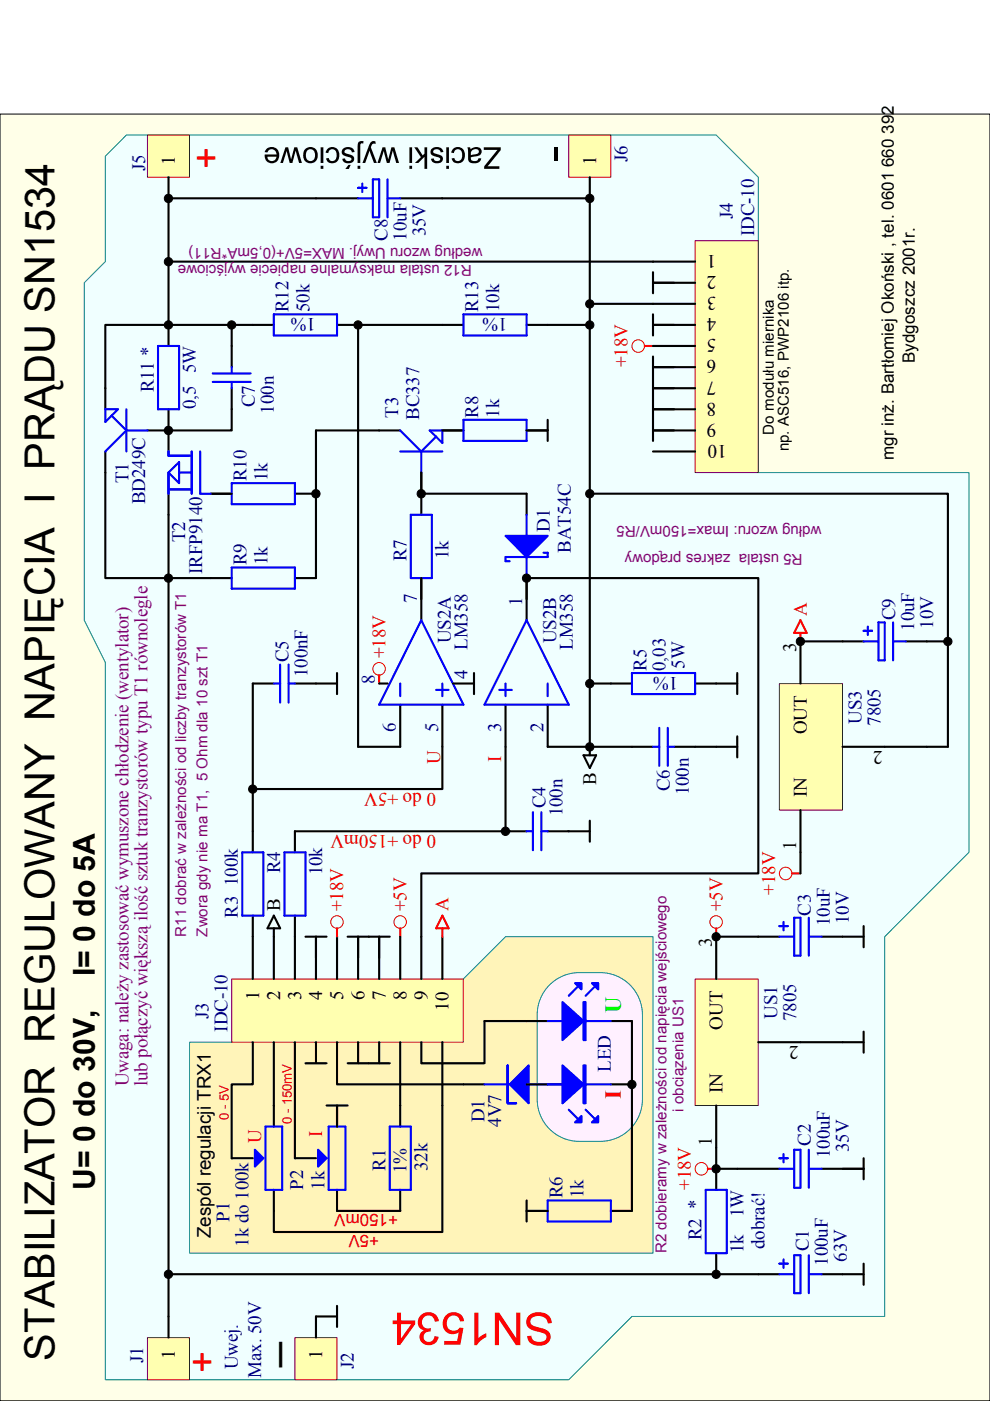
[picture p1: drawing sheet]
<svg xmlns="http://www.w3.org/2000/svg" width="210mm" height="297mm" viewBox="0 0 210 297" stroke-linecap="round" stroke-linejoin="round" font-family="sans-serif">
<path d="M0 24.2h209.9v272.8h-209.9z" fill="#ffffe8"/>
<path d="M0 24.2h209.9v272.8h-209.9z" fill="none" stroke="#000" stroke-width=".21"/>
<path d="M26.8 28.6h125l9 9v62.6h44.6v80.5l-17.8 17.9v80.5h-53.6l-13.4 13.4h-98.3v-152l-4.4-9v-71.5l4.4-4.5v-22.4z" fill-rule="evenodd" fill="#f0ffff"/>
<path d="M26.8 28.6h125l9 9v62.6h44.6v80.5l-17.8 17.9v80.5h-53.6l-13.4 13.4h-98.3v-152l-4.4-9v-71.5l4.4-4.5v-22.4z" fill="none" stroke="#008080" stroke-width=".21"/>
<path d="M40.2 221h58.1v-13.4l8.9-9h31.3v67.1h-98.3z" fill-rule="evenodd" fill="#fff4b9"/>
<path d="M40.2 221h58.1v-13.4l8.9-9h31.3v67.1h-98.3z" fill="none" stroke="#008080" stroke-width=".21"/>
<path d="M116.5 208.8a8.9 8.9 0 0 1 6.3-2.6h4.5a9 9 0 0 1 8.9 9v17.9a8.9 8.9 0 0 1-8.9 8.9h-4.5a8.9 8.9 0 0 1-8.9-8.9v-17.9a9 9 0 0 1 2.6-6.4z" fill-rule="evenodd" fill="#fff0ff"/>
<path d="M116.5 208.8a8.9 8.9 0 0 1 6.3-2.6h4.5a9 9 0 0 1 8.9 9v17.9a8.9 8.9 0 0 1-8.9 8.9h-4.5a8.9 8.9 0 0 1-8.9-8.9v-17.9a9 9 0 0 1 2.6-6.4z" fill="none" stroke="#008080" stroke-width=".21"/>
<g fill="none" stroke="#000" stroke-width=".45">
<path d="M67 42h8.9M84.9 42h8.9M80.4 91.3h4.5M93.8 91.3h4.5M89.3 100.2v8.9M111.7 104.7v4.4M44.7 122.6h4.4M62.5 122.6h4.5M89.3 122.6v8.9M111.7 122.6v8.9M84.9 149.4v8.9M93.8 149.4v8.9"/>
<path d="M107.2 149.4v8.9M116.1 149.4v8.9"/>
</g>
<g fill="none" stroke="#00f" stroke-width=".45">
<path d="M75.9 39.8h1.8M76.8 38.9v1.8M79.1 38h1.3v8.1h-1.3zM82.2 38v8.1M75.9 42h3.2M82.2 42h2.7M84.9 91.3l4.4 4.4M84.9 95.7h8.9M89.3 95.7v4.5M91.1 91.3h2.7v2.6zM92.5 92.6l-3.2 3.1M87.1 109.1h4.5v13.5h-4.5z"/>
<path d="M111.7 109.1v4.5M111.7 118.1v4.5M115.2 117.2h.9v.9h-8.9v.9h.9M49.1 120.3h13.4v4.5h-13.4zM89.3 131.5l9 17.9h-17.9zM111.7 131.5l8.9 17.9h-17.9zM84.9 144.9v2.7M92.5 146.3h2.6M93.8 144.9v2.7M105.9 146.3h2.6M107.2 144.9v2.7M116.1 144.9v2.7"/>
</g>
<path d="M107.2 113.6h8.9l-4.4 4.5z" fill="#00f"/>
<g fill="none" stroke="#00f" stroke-width=".45">
<path d="M58.1 66.6h13.4v4.5h-13.4zM98.3 66.6h13.4v4.5h-13.4zM35.7 95.7v.9h4.9M40.6 95.7v9M42.4 95.7v9h2.3M98.3 89h13.4v4.5h-13.4zM35.7 100.2v4.5M35.7 103.8h4.9M35.7 100.2l2.3-2.2v4.4zM38 100.2h2.6M49.1 102.4h13.4v4.5h-13.4zM107.2 113.6h8.9l-4.4 4.5z"/>
<path d="M134 142.7h13.4v4.5h-13.4zM138.5 158.3h1.3M139.8 154.3v8.1M141.6 158.3h1.3M141.6 154.3v8.1M111.7 176.2h1.3M113 172.2v8.1M114.8 176.2h1.3M114.8 172.2v8.1M165.2 196.4h1.8M165.2 198.6h3.2M166.1 195.5v1.8"/>
<path d="M168.4 194.6h1.3v8h-1.3zM171.5 198.6h2.7M171.5 194.6v8M165.2 245.6h1.8M165.2 247.8h3.2M166.1 244.7v1.8M168.4 243.8h1.3v8h-1.3zM171.5 243.8v8M171.5 247.8h2.7M165.2 267.9h1.8M165.2 270.2h3.2M166.1 267v1.8"/>
<path d="M168.4 266.1h1.3v8.1h-1.3zM171.5 266.1v8.1M171.5 270.2h2.7"/>
</g>
<g fill="none" stroke="#000" stroke-width=".45">
<path d="M67 42h-31.3v26.9M93.8 42h31.3M53.6 68.9h4.5M71.5 68.9h4.4v89.4h9M93.8 68.9h4.5M111.7 68.9h4.4M35.7 91.3v4.4M67 91.3h13.4M93.8 91.3h4.5M111.7 91.3h4.4M35.7 104.7v4.4M44.7 104.7h4.4"/>
<path d="M62.5 104.7h4.5M89.3 104.7h22.4M129.5 144.9h4.5M134 158.3h4.5M142.9 158.3h4.5M147.4 144.9h4.4M107.2 176.2h4.5M116.1 176.2h4.5M160.8 198.6h4.4M174.2 198.6h4.4M156.3 247.8h8.9M174.2 247.8h8.9"/>
<path d="M160.8 270.2h4.4M174.2 270.2h4.4"/>
</g>
<circle cx="151.8" cy="195.5" r="1.33" fill="none" stroke="#f00" stroke-width=".21"/>
<path d="M151.8 196.8v1.8" fill="none" stroke="#f00" stroke-width=".45"/>
<path d="M147.4 207.6h13.4v26.8h-13.4z" fill="#ffffb0"/>
<path d="M147.4 207.6h13.4v26.8h-13.4z" fill="none" stroke="#800000" stroke-width=".21"/>
<path d="M125.1 42v116.3h-9M75.9 68.9h17.9M67 91.3v31.3M35.7 109.1v170M35.7 122.6h9M151.8 198.6v8.9M151.8 234.4v13.4h4.5M160.8 221h8.9" fill="none" stroke="#000" stroke-width=".45"/>
<g fill="none" stroke="#f00" stroke-width=".21">
<circle cx="135.3" cy="73.4" r="1.33"/>
<circle cx="84.8" cy="195.5" r="1.33"/>
</g>
<path d="M136.7 73.4h1.8M84.9 196.8v1.8" fill="none" stroke="#f00" stroke-width=".45"/>
<path d="M147.4 51h13.4v49.2h-13.4z" fill="#ffffb0"/>
<path d="M147.4 51h13.4v49.2h-13.4z" fill="none" stroke="#800000" stroke-width=".21"/>
<g fill="none" stroke="#000" stroke-width=".45">
<path d="M138.5 55.5h8.9M138.5 60h8.9M138.5 64.4h8.9M138.5 68.9h8.9M138.5 73.4h8.9M138.5 77.8h8.9M138.5 82.3h8.9M138.5 86.8h8.9M138.5 91.3h8.9M138.5 95.7h8.9M53.6 144.9h4.5M62.5 144.9h4.5"/>
<path d="M125.1 158.3h8.9M147.4 158.3h4.4M53.6 176.2v4.5M53.6 194.1v4.5M84.9 234.4v4.5M84.9 252.3v4.4M151.8 247.8v4.5M151.8 265.7v4.5"/>
</g>
<path d="M58.1 144.9h1.3M59.4 140.9v8.1M61.2 144.9h1.3M61.2 140.9v8.1M51.4 180.7h4.4v13.4h-4.4zM82.6 238.9h4.5v13.4h-4.5zM149.6 252.3h4.5v13.4h-4.5z" fill="none" stroke="#00f" stroke-width=".45"/>
<path d="M49.1 207.6h49.1v13.3h-49.1z" fill="#ffffb0"/>
<path d="M49.1 207.6h49.1v13.4h-49.1z" fill="none" stroke="#800000" stroke-width=".21"/>
<g fill="none" stroke="#000" stroke-width=".45">
<path d="M111.7 91.3h4.4M116.1 89v4.5M53.6 144.9v22.4h40.2v-9M67 144.9h4.5M71.5 142.7v4.5M107.2 158.3v17.9h-44.7M151.8 158.3h4.5M151.8 144.9h4.5M156.3 142.7v4.5M156.3 156.1v4.5M120.6 176.2h4.5M125.1 174v4.5"/>
<path d="M53.6 198.6v8.9M58.1 196.8v10.7M58.1 194.1l1.3 2.7h-2.7zM62.5 198.6v8.9M64.8 198.6h4.4M67 198.6v8.9M71.5 198.6v8.9M73.7 198.6h4.5M75.9 198.6v8.9M80.4 198.6v8.9M84.9 198.6v8.9M89.3 198.6v8.9"/>
<path d="M93.8 198.6v8.9M178.6 198.6h4.5M183.1 196.4v4.4M183.1 218.7v4.5M53.6 221v8.9h-4.5v15.7h4.5M58.1 234.4v4.5M178.6 221h4.5M58.1 252.3v4.4M178.6 247.8h4.5M183.1 245.6v4.4M178.6 270.2h4.5M183.1 267.9v4.5"/>
</g>
<path d="M56.3 238.9h3.5v13.4h-3.5zM54 245.6h1.8" fill="none" stroke="#00f" stroke-width=".45"/>
<path d="M54 243.8l1.8 1.8-1.8 1.7z" fill="#00f"/>
<path d="M69.7 238.9h3.5v13.4h-3.5zM54 243.8l1.8 1.8-1.8 1.7zM67.4 245.6h1.8" fill="none" stroke="#00f" stroke-width=".45"/>
<path d="M71.5 234.4v4.5M62.5 245.6h4.5M71.5 252.3v4.4" fill="none" stroke="#000" stroke-width=".45"/>
<path d="M67.4 243.8l1.8 1.8-1.8 1.7z" fill="#00f"/>
<path d="M60.3 180.7h4.5v13.4h-4.5zM67.4 243.8l1.8 1.8-1.8 1.7z" fill="none" stroke="#00f" stroke-width=".45"/>
<path d="M116.1 68.9h9M89.3 100.2v4.5M53.6 167.3v8.9M62.5 176.2v4.5M62.5 194.1v4.5M78.2 198.6h4.4M80.4 198.6v4.5M62.5 221v24.6M169.7 221h8.9M71.5 256.7h13.4M35.7 270.2h125.1" fill="none" stroke="#000" stroke-width=".45"/>
<path d="M31.3 28.6h8.9v9h-8.9z" fill="#ffffb0"/>
<path d="M31.3 28.6h8.9v9h-8.9z" fill="none" stroke="#800000" stroke-width=".21"/>
<path d="M35.7 37.6v4.4" fill="none" stroke="#000" stroke-width=".45"/>
<path d="M120.6 28.6h8.9v9h-8.9z" fill="#ffffb0"/>
<path d="M120.6 28.6h8.9v9h-8.9z" fill="none" stroke="#800000" stroke-width=".21"/>
<path d="M125.1 37.6v4.4M35.7 55.5h102.8M138.5 57.7v4.5M138.5 60h4.4M125.1 64.4h13.4M138.5 66.6v4.5M138.5 75.6v9M138.5 68.9h4.4M138.5 77.8h4.4M138.5 82.3h4.4" fill="none" stroke="#000" stroke-width=".45"/>
<path d="M31.3 283.6h8.9v8.9h-8.9z" fill="#ffffb0"/>
<path d="M31.3 283.6h8.9v8.9h-8.9z" fill="none" stroke="#800000" stroke-width=".21"/>
<path d="M35.7 279.1v4.5" fill="none" stroke="#000" stroke-width=".45"/>
<path d="M62.5 283.6h8.9v8.9h-8.9z" fill="#ffffb0"/>
<path d="M62.5 283.6h8.9v8.9h-8.9z" fill="none" stroke="#800000" stroke-width=".21"/>
<path d="M71.5 279.1h-4.5v4.5M71.5 276.9v4.4" fill="none" stroke="#000" stroke-width=".45"/>
<g fill="none" stroke="#f00" stroke-width=".21">
<circle cx="71.5" cy="195.5" r="1.33"/>
<circle cx="148.7" cy="247.8" r="1.33"/>
</g>
<path d="M71.5 196.8v1.8M150.1 247.8h1.7" fill="none" stroke="#f00" stroke-width=".45"/>
<path d="M112 279a3.2 3.2 0 0 1 4.8 .6l.2 .9-.8 .1a2.07 2.07 0 0 0-1.6-1.6 2.07 2.07 0 0 0-2.1 .8 1.15 1.15 0 0 0 1.2 1.5 4.8 4.8 0 0 1 2.8 1.3 1.92 1.92 0 0 1-.2 2 1.92 1.92 0 0 1-2 .7 2.17 2.17 0 0 1-2.5-2l.8-.1a1.49 1.49 0 0 0 2.1 1.3 1.01 1.01 0 0 0 1.2-1 1.01 1.01 0 0 0-1.2-1 4.5 4.5 0 0 1-2.9-1.2 1.9 1.9 0 0 1 .2-2.3zM104.9 278.3h.9l3.7 5.4v-5.4h.8v6.9h-.9l-3.6-5.4v5.4h-.9zM100.6 278.3h.8v5.4l1.7-1v.8a4.5 4.5 0 0 0-2 1.7h-.5zM94.7 278.8a2.25 2.25 0 0 1 3.7 1.3l-.9 .1a1.46 1.46 0 0 0-1.8-1.2 1.46 1.46 0 0 0-1 1.9 1.49 1.49 0 0 0 1.2 1.2 1.49 1.49 0 0 0 1.6-.6l.8 .1-.7 3.5h-3.4v-.8h2.7l.4-1.8a2.22 2.22 0 0 1-2.9-.3 2.22 2.22 0 0 1-.3-2.8zM89.2 278.8a2.27 2.27 0 0 1 3.9 1.3l-.9 .1a1.38 1.38 0 0 0-1.6-1.3 1.38 1.38 0 0 0-1.1 1.8 1.38 1.38 0 0 0 1.9 .9l-.1 .7a1.15 1.15 0 0 0-1.5 .8 1.15 1.15 0 0 0 .9 1.4 1.15 1.15 0 0 0 1.4-.9v-.3l.9 .1a2.05 2.05 0 0 1-2 1.8 2.05 2.05 0 0 1-2.1-1.8l.3-.8 .7-.5a1.84 1.84 0 0 1-1.3-1.5 1.84 1.84 0 0 1 .6-1.8zM84.2 278.3h.8v1.7h3v.7l-3.2 4.5h-.6v-4.5h-1v-.7h1zM85 280.7v3.1l2.2-3.1z" fill="#f00"/>
<g fill="none" stroke="#000" stroke-width=".45">
<path d="M35.7 68.9h-13.4v17.9M35.7 68.9v4.5M35.7 68.9h17.9M49.1 68.9v8.9M22.3 95.7v26.9h13.4M31.3 91.3h4.4M35.7 86.8v4.5M49.1 82.3v9h-13.4M138.5 84.6v8.9M138.5 86.8h4.4M138.5 91.3h4.4M80.4 144.9h1.8"/>
<path d="M96 144.9h4.5M100.5 142.7v4.5M125.1 144.9h4.4M151.8 198.6h9M71.5 221v8.9h31.2M93.8 221v13.4M116.1 229.9h4.5"/>
</g>
<circle cx="80.4" cy="141.8" r="1.33" fill="none" stroke="#f00" stroke-width=".21"/>
<path d="M80.4 143.1v1.8" fill="none" stroke="#f00" stroke-width=".45"/>
<path d="M102.6 31.2h3.6v.6l-2.8 3.5h2.5v.5h-3.2v-.5l2.8-3.5h-2.9zM99.1 31.2h.6l.1 .5a1.46 1.46 0 0 1 2.3 .2 1.1 1.1 0 0 1-1.3 1.3l-.6 .1a.45 .45 0 0 0-.4 .5 .45 .45 0 0 0 .6 .3l.8-.1 .3-.5 .5 .1a1.62 1.62 0 0 1-2.7 .5zM100.1 31.9l-.3 .6v.4l.3-.1a1.35 1.35 0 0 0 1.4-.7 .82 .82 0 0 0-1.4-.2zM96.1 31.5a1.54 1.54 0 0 1 1.9 0 1.54 1.54 0 0 1 .6 1.7 1.42 1.42 0 0 1-1.3 1.4 1.42 1.42 0 0 1-1.5-1l.5-.1a.84 .84 0 0 0 1 .6 .84 .84 0 0 0 .7-.9 1.06 1.06 0 0 0-.2-1.2 1.06 1.06 0 0 0-1.1-.3l-.3 .3-.2 .5-.5-.1zM94.6 35.1h.6v.7h-.6zM94.6 31.2h.6v3.4h-.6zM91.5 31.5a1.51 1.51 0 0 1 2.5 .7l-.6 .1a.83 .83 0 0 0-.7-.7 .83 .83 0 0 0-.9 .6 2.28 2.28 0 0 0 1.6 .7 .92 .92 0 0 1 .4 1.2 .92 .92 0 0 1-1.1 .5 1.1 1.1 0 0 1-1.3-.9l.6-.1a.7 .7 0 0 0 .6 .6 .7 .7 0 0 0 .7-.6l-.5-.3a1.68 1.68 0 0 1-1.5-.9v-.5zM87.8 31.2h.7l1.1 1.7 .4-.3v-1.4h.6v4.6h-.6v-2.6l-1.3 1.4h-.7l1.2-1.3zM86.8 35.1h.6v.7h-.6zM86.8 31.2h.6v3.4h-.6zM81.1 31.2h.6l.6 2.6 .7-2.6h.6l1 3.4h-.6l-.7-2.7-.7 2.7h-.6l-.6-2.6-.8 2.6h-.6zM78.6 30.1l.4-.2 .6 .1 .1 .5a.73 .73 0 0 0-1.1 .8l1.3 3.3h-.6l-.9-2.7-1 2.7h-.5l1.3-3.7zM75.8 35.1h.6v.7h-.6zM76.1 30h1l-.1 .4h-.4l-.2 .2v4h-.6v-3.9zM72.7 31.5a1.51 1.51 0 0 1 2.5 .7l-.6 .1a.83 .83 0 0 0-.7-.7 .83 .83 0 0 0-.9 .6 2.28 2.28 0 0 0 1.6 .7 .92 .92 0 0 1 .4 1.2 .92 .92 0 0 1-1.1 .5 1.1 1.1 0 0 1-1.3-.9l.6-.1a.7 .7 0 0 0 .6 .6 .7 .7 0 0 0 .7-.6l-.5-.3a1.68 1.68 0 0 1-1.5-.9v-.5zM73.9 35h.5l-.4 .8h-.8zM69.5 31.5a1.54 1.54 0 0 1 1.9 0 1.54 1.54 0 0 1 .5 1.7 1.42 1.42 0 0 1-1.2 1.4 1.42 1.42 0 0 1-1.6-1l.6-.1a.84 .84 0 0 0 1 .6 .84 .84 0 0 0 .7-.9 1.06 1.06 0 0 0-.2-1.2 1.06 1.06 0 0 0-1.1-.3l-.3 .3-.2 .5-.6-.1zM68 35.1h.6v.7h-.6zM68 31.2h.6v3.4h-.6zM64.8 31.5a1.69 1.69 0 0 1 2.6 1 1.69 1.69 0 0 1-1.9 2.1 1.85 1.85 0 0 1-.7-3.1zM65.1 32a1.27 1.27 0 0 0-.2 1.4 1.27 1.27 0 0 0 1.2 .7 1.34 1.34 0 0 0 .7-1.3 1.34 1.34 0 0 0-1-1.2zM60.5 31.2h.6l.6 2.6 .7-2.6h.6l1 3.4h-.6l-.7-2.7-.7 2.7h-.6l-.6-2.6-.8 2.6h-.6zM56.4 31.7a1.67 1.67 0 0 1 2.8 1 1.67 1.67 0 0 1-2.4 1.7l-.6-.8-.1-.8h2.5a1 1 0 0 0-.7-1.1 1 1 0 0 0-1.2 .6l-.6-.1zM56.7 33.2a.96 .96 0 0 0 .9 1 .96 .96 0 0 0 1-1z" fill="#000"/>
<path d="M33.5 73.4h4.5v13.4h-4.5zM45.1 79.2h8M49.1 77.8v1.4M22.3 86.8h2.7l-2.7 2.7zM23.7 88.1l3.1 3.2M26.8 91.3l-4.5 4.4M26.8 86.8v8.9M26.8 91.3h4.5M45.1 81h8M49.1 81v1.3M102.7 229.9h13.4" fill="none" stroke="#00f" stroke-width=".45"/>
<circle cx="111.6" cy="122.6" r=".88" fill="#000"/>
<circle cx="111.6" cy="122.6" r=".88" fill="none" stroke="#000" stroke-width=".21"/>
<path d="M107.6 225.9v8h1.8h-1.8z" fill="#00f"/>
<path d="M107.6 225.9v8h1.8h-1.8z" fill="none" stroke="#00f" stroke-width=".45"/>
<path d="M108.1 229.9l4-4v8z" fill="#00f"/>
<path d="M116.1 216.5h13.4M122.4 209.3l-1.8 1.8M125.9 209.3l-1.7 1.8M112.1 225.9v8l-4-4z" fill="none" stroke="#00f" stroke-width=".45"/>
<path d="M111.7 216.5h4.4M129.5 216.5h4.5" fill="none" stroke="#000" stroke-width=".45"/>
<path d="M119.3 212.5l4.4 4-4.4 4z" fill="#00f"/>
<path d="M119.3 212.5l4.4 4-4.4 4zM123.7 212.5h.5v8h-.5z" fill="none" stroke="#00f" stroke-width=".45"/>
<path d="M123.9 212.5v8" fill="none" stroke="#00f" stroke-width=".44"/>
<path d="M125.5 208.4h1.3v1.4z" fill="#00f"/>
<path d="M125.5 208.4h1.3v1.4z" fill="none" stroke="#00f" stroke-width=".45"/>
<path d="M121.9 208.4h1.4v1.4z" fill="#00f"/>
<path d="M121.9 208.4h1.4v1.4zM116.1 229.9h13.4M120.6 235.3l1.8 1.8M124.2 235.3l1.7 1.8" fill="none" stroke="#00f" stroke-width=".45"/>
<path d="M111.7 229.9h4.4M129.5 229.9h4.5" fill="none" stroke="#000" stroke-width=".45"/>
<path d="M119.3 225.9l4.4 4-4.4 4z" fill="#00f"/>
<path d="M119.3 225.9l4.4 4-4.4 4zM123.7 225.9h.5v8h-.5z" fill="none" stroke="#00f" stroke-width=".45"/>
<path d="M123.9 225.9v8" fill="none" stroke="#00f" stroke-width=".44"/>
<path d="M126.8 236.6v1.4h-1.3z" fill="#00f"/>
<path d="M126.8 236.6v1.4h-1.3z" fill="none" stroke="#00f" stroke-width=".45"/>
<path d="M123.3 236.6v1.4h-1.4z" fill="#00f"/>
<path d="M183.1 133.7h1.8M183.1 136h3.1M184 132.9v1.7M186.2 132h1.4v8h-1.4zM189.4 136h2.6M189.4 132v8M123.3 236.6v1.4h-1.4zM116.1 254.5h13.4v4.5h-13.4z" fill="none" stroke="#00f" stroke-width=".45"/>
<g fill="none" stroke="#000" stroke-width=".45">
<path d="M111.7 122.6h49.1v62.6h-71.5v13.4M178.6 136h4.5M192 136h4.5M111.7 216.5h-9v8.9h-13.4v-4.4M134 216.5v40.2h-4.5M64.8 225.4h4.4M67 221v4.4M69.2 234.4h4.5M71.5 234.4v4.5M73.7 225.4h8.9M75.9 221v4.4M80.4 221v4.4"/>
<path d="M111.7 256.7h4.4M111.7 254.5v4.5"/>
</g>
<path d="M169.7 131.5l1.3 2.7h-2.6zM169.7 134.2v1.8" fill="none" stroke="#f00" stroke-width=".45"/>
<path d="M165.3 144.9h13.3v26.8h-13.3z" fill="#ffffb0"/>
<path d="M165.2 144.9h13.4v26.9h-13.4z" fill="none" stroke="#800000" stroke-width=".21"/>
<path d="M125.1 104.7h75.9v53.6h-22.4M178.6 136h-8.9v8.9M196.5 136h4.5M125.1 158.3v1.8M123.7 160.1h2.7l-1.3 2.7zM169.7 171.8v13.4M58.1 221v13.4M84.9 221v13.4M93.8 234.4v26.8h-35.7v-4.5" fill="none" stroke="#000" stroke-width=".45"/>
<g fill="#000">
<circle cx="35.7" cy="55.5" r=".88"/>
<circle cx="35.7" cy="42.1" r=".89"/>
<circle cx="125" cy="42.1" r=".89"/>
<circle cx="35.7" cy="68.9" r=".88"/>
<circle cx="49.1" cy="68.9" r=".88"/>
<circle cx="75.9" cy="68.9" r=".88"/>
<circle cx="125" cy="68.9" r=".88"/>
<circle cx="125" cy="64.4" r=".88"/>
<circle cx="35.7" cy="91.3" r=".89"/>
<circle cx="67" cy="104.7" r=".89"/>
<circle cx="89.3" cy="104.7" r=".89"/>
<circle cx="125" cy="104.7" r=".89"/>
<circle cx="35.7" cy="122.6" r=".88"/>
<circle cx="169.7" cy="136" r=".88"/>
<circle cx="201" cy="136" r=".88"/>
<circle cx="125" cy="144.9" r=".89"/>
<circle cx="125" cy="158.4" r=".89"/>
<circle cx="53.6" cy="167.3" r=".88"/>
<circle cx="107.2" cy="176.2" r=".89"/>
<circle cx="151.8" cy="198.6" r=".88"/>
<circle cx="134" cy="229.9" r=".89"/>
<circle cx="151.8" cy="247.8" r=".89"/>
<circle cx="35.7" cy="270.2" r=".88"/>
<circle cx="151.8" cy="270.2" r=".88"/>
</g>
<g fill="none" stroke="#000" stroke-width=".21">
<circle cx="35.7" cy="55.5" r=".88"/>
<circle cx="35.7" cy="42.1" r=".89"/>
<circle cx="125" cy="42.1" r=".89"/>
<circle cx="35.7" cy="68.9" r=".88"/>
<circle cx="49.1" cy="68.9" r=".88"/>
<circle cx="75.9" cy="68.9" r=".88"/>
<circle cx="125" cy="68.9" r=".88"/>
<circle cx="125" cy="64.4" r=".88"/>
<circle cx="35.7" cy="91.3" r=".89"/>
<circle cx="67" cy="104.7" r=".89"/>
<circle cx="89.3" cy="104.7" r=".89"/>
<circle cx="125" cy="104.7" r=".89"/>
<circle cx="35.7" cy="122.6" r=".88"/>
<circle cx="169.7" cy="136" r=".88"/>
<circle cx="201" cy="136" r=".88"/>
<circle cx="125" cy="144.9" r=".89"/>
<circle cx="125" cy="158.4" r=".89"/>
<circle cx="53.6" cy="167.3" r=".88"/>
<circle cx="107.2" cy="176.2" r=".89"/>
<circle cx="151.8" cy="198.6" r=".88"/>
<circle cx="134" cy="229.9" r=".89"/>
<circle cx="151.8" cy="247.8" r=".89"/>
<circle cx="35.7" cy="270.2" r=".88"/>
<circle cx="151.8" cy="270.2" r=".88"/>
</g>
<circle cx="166.6" cy="185.2" r="1.33" fill="none" stroke="#f00" stroke-width=".21"/>
<path d="M93.8 194.1l1.3 2.7h-2.6zM93.8 196.8v1.8M167.9 185.2h1.8" fill="none" stroke="#f00" stroke-width=".45"/>
<text font-size="11.3" x="120.4" y="34.4" transform="rotate(-90 120.4 34.4)">-</text>
<text font-size="10.5" x="57.6" y="289.8" transform="rotate(-90 57.6 289.8)">_</text>
<text font-size="8.8" x="11.5" y="288.5" transform="rotate(-90 11.5 288.5)">STABILIZATOR REGULOWANY NAPIĘCIA I PRĄDU SN1534</text>
<g font-size="8" fill="#f00">
<text x="46.5" y="35.8" transform="rotate(-90 46.5 35.8)">+</text>
<text x="45.7" y="291.2" transform="rotate(-90 45.7 291.2)">+</text>
</g>
<g font-size="6.4">
<text x="20.1" y="207" transform="rotate(-90 20.1 207)">I= 0 do 5A</text>
<text x="20.1" y="252.3" transform="rotate(-90 20.1 252.3)">U= 0 do 30V,</text>
</g>
<text font-size="4.8" fill="#0f0" x="131.6" y="214.7" transform="rotate(-90 131.6 214.7)">U</text>
<text font-size="4.8" fill="#f00" x="131.6" y="233" transform="rotate(-90 131.6 233)">I</text>
<g font-size="4">
<text x="37.1" y="34.9" transform="rotate(-90 37.1 34.9)">1</text>
<text x="126.4" y="34.9" transform="rotate(-90 126.4 34.9)">1</text>
<text x="151.8" y="54" transform="rotate(-180 151.8 54)">1</text>
<text x="151.8" y="58.5" transform="rotate(-180 151.8 58.5)">2</text>
<text x="151.8" y="63" transform="rotate(-180 151.8 63)">3</text>
<text x="151.8" y="67.5" transform="rotate(-180 151.8 67.5)">4</text>
<text x="151.8" y="71.9" transform="rotate(-180 151.8 71.9)">5</text>
<text x="151.8" y="76.4" transform="rotate(-180 151.8 76.4)">6</text>
<text x="151.8" y="80.9" transform="rotate(-180 151.8 80.9)">7</text>
<text x="151.8" y="85.4" transform="rotate(-180 151.8 85.4)">8</text>
<text x="151.8" y="89.8" transform="rotate(-180 151.8 89.8)">9</text>
<text x="154.1" y="94.3" transform="rotate(-180 154.1 94.3)">10</text>
<text x="168.8" y="138.2" transform="rotate(-90 168.8 138.2)">3</text>
<text x="171" y="155.7" transform="rotate(-90 171 155.7)">OUT</text>
<text x="187.1" y="159.2" transform="rotate(-180 187.1 159.2)">2</text>
<text x="126.4" y="166.4" transform="rotate(-90 126.4 166.4)">B</text>
<text x="171" y="169.1" transform="rotate(-90 171 169.1)">IN</text>
<text x="168.8" y="180.3" transform="rotate(-90 168.8 180.3)">1</text>
<text x="59.4" y="193.2" transform="rotate(-90 59.4 193.2)">B</text>
<text x="150.9" y="200.8" transform="rotate(-90 150.9 200.8)">3</text>
<text x="54.9" y="212" transform="rotate(-90 54.9 212)">1</text>
<text x="59.4" y="212" transform="rotate(-90 59.4 212)">2</text>
<text x="63.9" y="212" transform="rotate(-90 63.9 212)">3</text>
<text x="68.3" y="212" transform="rotate(-90 68.3 212)">4</text>
<text x="72.8" y="212" transform="rotate(-90 72.8 212)">5</text>
<text x="77.3" y="212" transform="rotate(-90 77.3 212)">6</text>
<text x="81.7" y="212" transform="rotate(-90 81.7 212)">7</text>
<text x="86.2" y="212" transform="rotate(-90 86.2 212)">8</text>
<text x="90.7" y="212" transform="rotate(-90 90.7 212)">9</text>
<text x="95.1" y="214.3" transform="rotate(-90 95.1 214.3)">10</text>
<text x="153.2" y="218.3" transform="rotate(-90 153.2 218.3)">OUT</text>
<text x="169.3" y="221.8" transform="rotate(-180 169.3 221.8)">2</text>
<text x="153.2" y="231.7" transform="rotate(-90 153.2 231.7)">IN</text>
<text x="150.9" y="242.9" transform="rotate(-90 150.9 242.9)">1</text>
<text x="44.7" y="262.6" transform="rotate(-90 44.7 262.6)">Zespól regulacji TRX1</text>
<text x="37.1" y="288" transform="rotate(-90 37.1 288)">1</text>
<text x="68.3" y="288" transform="rotate(-90 68.3 288)">1</text>
</g>
<g font-size="4" fill="#000080">
<text x="133.1" y="34.4" transform="rotate(-90 133.1 34.4)">J6</text>
<text x="30.8" y="36.2" transform="rotate(-90 30.8 36.2)">J5</text>
<text x="155.4" y="46.5" transform="rotate(-90 155.4 46.5)">J4</text>
<text x="82.2" y="51" transform="rotate(-90 82.2 51)">C8</text>
<text x="86.2" y="51" transform="rotate(-90 86.2 51)">10uF</text>
<text x="90.2" y="50.1" transform="rotate(-90 90.2 50.1)">35V</text>
<text x="159.9" y="50.1" transform="rotate(-90 159.9 50.1)">IDC-10</text>
<text x="61.2" y="66.2" transform="rotate(-90 61.2 66.2)">R12</text>
<text x="65.6" y="66.2" transform="rotate(-90 65.6 66.2)">50k</text>
<text x="67" y="67.5" transform="rotate(-180 67 67.5)">1%</text>
<text x="101.4" y="66.2" transform="rotate(-90 101.4 66.2)">R13</text>
<text x="105.8" y="66.2" transform="rotate(-90 105.8 66.2)">10k</text>
<text x="107.6" y="67.5" transform="rotate(-180 107.6 67.5)">1%</text>
<text x="32.6" y="83.2" transform="rotate(-90 32.6 83.2)">R11 *</text>
<text x="41.5" y="79.2" transform="rotate(-90 41.5 79.2)">5W</text>
<text x="41.5" y="86.8" transform="rotate(-90 41.5 86.8)">0,5</text>
<text x="54" y="86.3" transform="rotate(-90 54 86.3)">C7</text>
<text x="58" y="87.7" transform="rotate(-90 58 87.7)">100n</text>
<text x="84.4" y="88.6" transform="rotate(-90 84.4 88.6)">T3</text>
<text x="88.9" y="89" transform="rotate(-90 88.9 89)">BC337</text>
<text x="101.4" y="88.6" transform="rotate(-90 101.4 88.6)">R8</text>
<text x="105.8" y="88.6" transform="rotate(-90 105.8 88.6)">1k</text>
<text x="52.2" y="102" transform="rotate(-90 52.2 102)">R10</text>
<text x="56.7" y="102" transform="rotate(-90 56.7 102)">1k</text>
<text x="27.2" y="102.4" transform="rotate(-90 27.2 102.4)">T1</text>
<text x="30.8" y="106.9" transform="rotate(-90 30.8 106.9)">BD249C</text>
<text x="116.5" y="112.7" transform="rotate(-90 116.5 112.7)">D1</text>
<text x="39.3" y="115" transform="rotate(-90 39.3 115)">T2</text>
<text x="52.2" y="119.9" transform="rotate(-90 52.2 119.9)">R9</text>
<text x="56.7" y="119.9" transform="rotate(-90 56.7 119.9)">1k</text>
<text x="86.2" y="119" transform="rotate(-90 86.2 119)">R7</text>
<text x="95.1" y="118.5" transform="rotate(-90 95.1 118.5)">1k</text>
<text x="121" y="117.2" transform="rotate(-90 121 117.2)">BAT54C</text>
<text x="42.9" y="121.7" transform="rotate(-90 42.9 121.7)">IRFP9140</text>
<text x="88.4" y="127.9" transform="rotate(-90 88.4 127.9)">7</text>
<text x="110.7" y="128.4" transform="rotate(-90 110.7 128.4)">1</text>
<text x="189.8" y="131.5" transform="rotate(-90 189.8 131.5)">C9</text>
<text x="95.6" y="136.4" transform="rotate(-90 95.6 136.4)">US2A</text>
<text x="99.1" y="137.8" transform="rotate(-90 99.1 137.8)">LM358</text>
<text x="117.9" y="136.4" transform="rotate(-90 117.9 136.4)">US2B</text>
<text x="121.5" y="137.8" transform="rotate(-90 121.5 137.8)">LM358</text>
<text x="193.8" y="133.7" transform="rotate(-90 193.8 133.7)">10uF</text>
<text x="197.8" y="133.3" transform="rotate(-90 197.8 133.3)">10V</text>
<text x="61.2" y="140.5" transform="rotate(-90 61.2 140.5)">C5</text>
<text x="65.2" y="143.6" transform="rotate(-90 65.2 143.6)">100nF</text>
<text x="137.1" y="142.3" transform="rotate(-90 137.1 142.3)">R5</text>
<text x="141.1" y="142.3" transform="rotate(-90 141.1 142.3)">0,03</text>
<text x="143.8" y="143.5" transform="rotate(-180 143.8 143.5)">1%</text>
<text x="145.1" y="141.8" transform="rotate(-90 145.1 141.8)">5W</text>
<text x="79.5" y="144.9" transform="rotate(-90 79.5 144.9)">8</text>
<text x="99.1" y="144" transform="rotate(-90 99.1 144)">4</text>
<text x="83.9" y="155.2" transform="rotate(-90 83.9 155.2)">6</text>
<text x="92.9" y="155.2" transform="rotate(-90 92.9 155.2)">5</text>
<text x="106.3" y="155.2" transform="rotate(-90 106.3 155.2)">3</text>
<text x="115.2" y="155.2" transform="rotate(-90 115.2 155.2)">2</text>
<text x="182.6" y="153.4" transform="rotate(-90 182.6 153.4)">US3</text>
<text x="186.7" y="153.9" transform="rotate(-90 186.7 153.9)">7805</text>
<text x="142" y="167.7" transform="rotate(-90 142 167.7)">C6</text>
<text x="115.7" y="171.3" transform="rotate(-90 115.7 171.3)">C4</text>
<text x="119.2" y="173.1" transform="rotate(-90 119.2 173.1)">100n</text>
<text x="146" y="168.6" transform="rotate(-90 146 168.6)">100n</text>
<text x="59.4" y="185.2" transform="rotate(-90 59.4 185.2)">R4</text>
<text x="68.3" y="185.6" transform="rotate(-90 68.3 185.6)">10k</text>
<text x="50.5" y="194.6" transform="rotate(-90 50.5 194.6)">R3 100k</text>
<text x="171.9" y="194.1" transform="rotate(-90 171.9 194.1)">C3</text>
<text x="176" y="196.4" transform="rotate(-90 176 196.4)">10uF</text>
<text x="180" y="195.9" transform="rotate(-90 180 195.9)">10V</text>
<text x="44.2" y="216" transform="rotate(-90 44.2 216)">J3</text>
<text x="48.2" y="218.7" transform="rotate(-90 48.2 218.7)">IDC-10</text>
<text x="164.8" y="216" transform="rotate(-90 164.8 216)">US1</text>
<text x="168.8" y="216.5" transform="rotate(-90 168.8 216.5)">7805</text>
<text x="129.5" y="227.2" transform="rotate(-90 129.5 227.2)">LED</text>
<text x="102.7" y="238" transform="rotate(-90 102.7 238)">D1</text>
<text x="106.3" y="238.9" transform="rotate(-90 106.3 238.9)">4V7</text>
<text x="171.9" y="242.9" transform="rotate(-90 171.9 242.9)">C2</text>
<text x="176" y="245.6" transform="rotate(-90 176 245.6)">100uF</text>
<text x="180" y="244.2" transform="rotate(-90 180 244.2)">35V</text>
<text x="81.7" y="248.3" transform="rotate(-90 81.7 248.3)">R1</text>
<text x="86.2" y="248.7" transform="rotate(-90 86.2 248.7)">1%</text>
<text x="90.7" y="248.3" transform="rotate(-90 90.7 248.3)">32k</text>
<text x="64.3" y="252.3" transform="rotate(-90 64.3 252.3)">P2</text>
<text x="68.8" y="252.3" transform="rotate(-90 68.8 252.3)">1k</text>
<text x="119.2" y="254.1" transform="rotate(-90 119.2 254.1)">R6</text>
<text x="123.7" y="254.1" transform="rotate(-90 123.7 254.1)">1k</text>
<text x="48.7" y="259" transform="rotate(-90 48.7 259)">P1</text>
<text x="148.7" y="263" transform="rotate(-90 148.7 263)">R2 *</text>
<text x="157.6" y="258.1" transform="rotate(-90 157.6 258.1)">1W</text>
<text x="52.7" y="264.3" transform="rotate(-90 52.7 264.3)">1k do 100k</text>
<text x="157.6" y="265.7" transform="rotate(-90 157.6 265.7)">1k</text>
<text x="162.1" y="264.8" transform="rotate(-90 162.1 264.8)">dobrać!</text>
<text x="171.5" y="265.3" transform="rotate(-90 171.5 265.3)">C1</text>
<text x="175.5" y="268.4" transform="rotate(-90 175.5 268.4)">100uF</text>
<text x="179.5" y="267.5" transform="rotate(-90 179.5 267.5)">63V</text>
<text x="30.4" y="289" transform="rotate(-90 30.4 289)">J1</text>
<text x="50.5" y="290.3" transform="rotate(-90 50.5 290.3)">Uwej.</text>
<text x="55.4" y="292.1" transform="rotate(-90 55.4 292.1)">Max. 50V</text>
<text x="75" y="290.3" transform="rotate(-90 75 290.3)">J2</text>
</g>
<g font-size="4" fill="#f00">
<text x="133.1" y="77.8" transform="rotate(-90 133.1 77.8)">+18V</text>
<text x="171" y="130.6" transform="rotate(-90 171 130.6)">A</text>
<text x="81.7" y="139.6" transform="rotate(-90 81.7 139.6)">+18V</text>
<text x="93.3" y="161.9" transform="rotate(-90 93.3 161.9)">U</text>
<text x="106.3" y="161.5" transform="rotate(-90 106.3 161.5)">I</text>
<text x="92.5" y="168.1" transform="rotate(-180 92.5 168.1)">0 do +5V</text>
<text x="92.5" y="177" transform="rotate(-180 92.5 177)">0 do +150mV</text>
<text x="164.3" y="189.7" transform="rotate(-90 164.3 189.7)">+18V</text>
<text x="72.8" y="193.2" transform="rotate(-90 72.8 193.2)">+18V</text>
<text x="86.2" y="193.2" transform="rotate(-90 86.2 193.2)">+5V</text>
<text x="95.1" y="193.2" transform="rotate(-90 95.1 193.2)">A</text>
<text x="153.2" y="193.2" transform="rotate(-90 153.2 193.2)">+5V</text>
<text x="55.4" y="242.4" transform="rotate(-90 55.4 242.4)">U</text>
<text x="68.3" y="241.1" transform="rotate(-90 68.3 241.1)">I</text>
<text x="146.5" y="252.3" transform="rotate(-90 146.5 252.3)">+18V</text>
</g>
<g font-size="4" fill="#800080">
<text x="27.2" y="230.3" transform="rotate(-90 27.2 230.3)">Uwaga: należy zastosować wymuszone chłodzenie (wentylator)</text>
<text x="31.2" y="230.3" transform="rotate(-90 31.2 230.3)">lub połączyć większą ilość sztuk tranzystorów typu T1 równolegle</text>
</g>
<g font-size="3.6">
<text x="194" y="77" transform="rotate(-90 194 77)">Bydgoszcz 2001r.</text>
<text x="189.5" y="97.5" transform="rotate(-90 189.5 97.5)">mgr inż. Bartłomiej Okoński , tel. 0601 660 392</text>
</g>
<g font-size="3.6" fill="#f00">
<text x="84.4" y="257.4" transform="rotate(-180 84.4 257.4)">+150mV</text>
<text x="80.4" y="261.9" transform="rotate(-180 80.4 261.9)">+5V</text>
</g>
<g font-size="3.2" fill="#800080">
<text x="102.3" y="52.5" transform="rotate(-180 102.3 52.5)">według wzoru Uwyj. MAX=5V+(0,5mA*R11)</text>
<text x="100" y="56.1" transform="rotate(-180 100 56.1)">R12 ustala maksymalne napiecie wyjściowe</text>
<text x="174.2" y="111.6" transform="rotate(-180 174.2 111.6)">wdług wzoru: Imax=150mV/R5</text>
<text x="170.2" y="117.4" transform="rotate(-180 170.2 117.4)">R5 ustala zakres prądowy</text>
<text x="39.5" y="198.6" transform="rotate(-90 39.5 198.6)">R11 dobrać w zależności od liczby tranzystorów T1</text>
<text x="44" y="198.6" transform="rotate(-90 44 198.6)">Zwora gdy nie ma T1, 5 Ohm dla 10 szt T1</text>
<text x="144.9" y="235.7" transform="rotate(-90 144.9 235.7)">i obciązenia US1</text>
<text x="141.3" y="265.7" transform="rotate(-90 141.3 265.7)">R2 dobieramy w zależności od napięcia wejściowego</text>
</g>
<g font-size="3.2">
<text x="164.1" y="92.1" transform="rotate(-90 164.1 92.1)">Do modułu miernika</text>
<text x="167.2" y="95.7" transform="rotate(-90 167.2 95.7)">np. ASC516, PWP2106 itp.</text>
</g>
<g font-size="2.8" fill="#f00">
<text x="48.5" y="237.5" transform="rotate(-90 48.5 237.5)">0 - 5V</text>
<text x="61.9" y="238.4" transform="rotate(-90 61.9 238.4)">0 - 150mV</text>
</g>
</svg>
